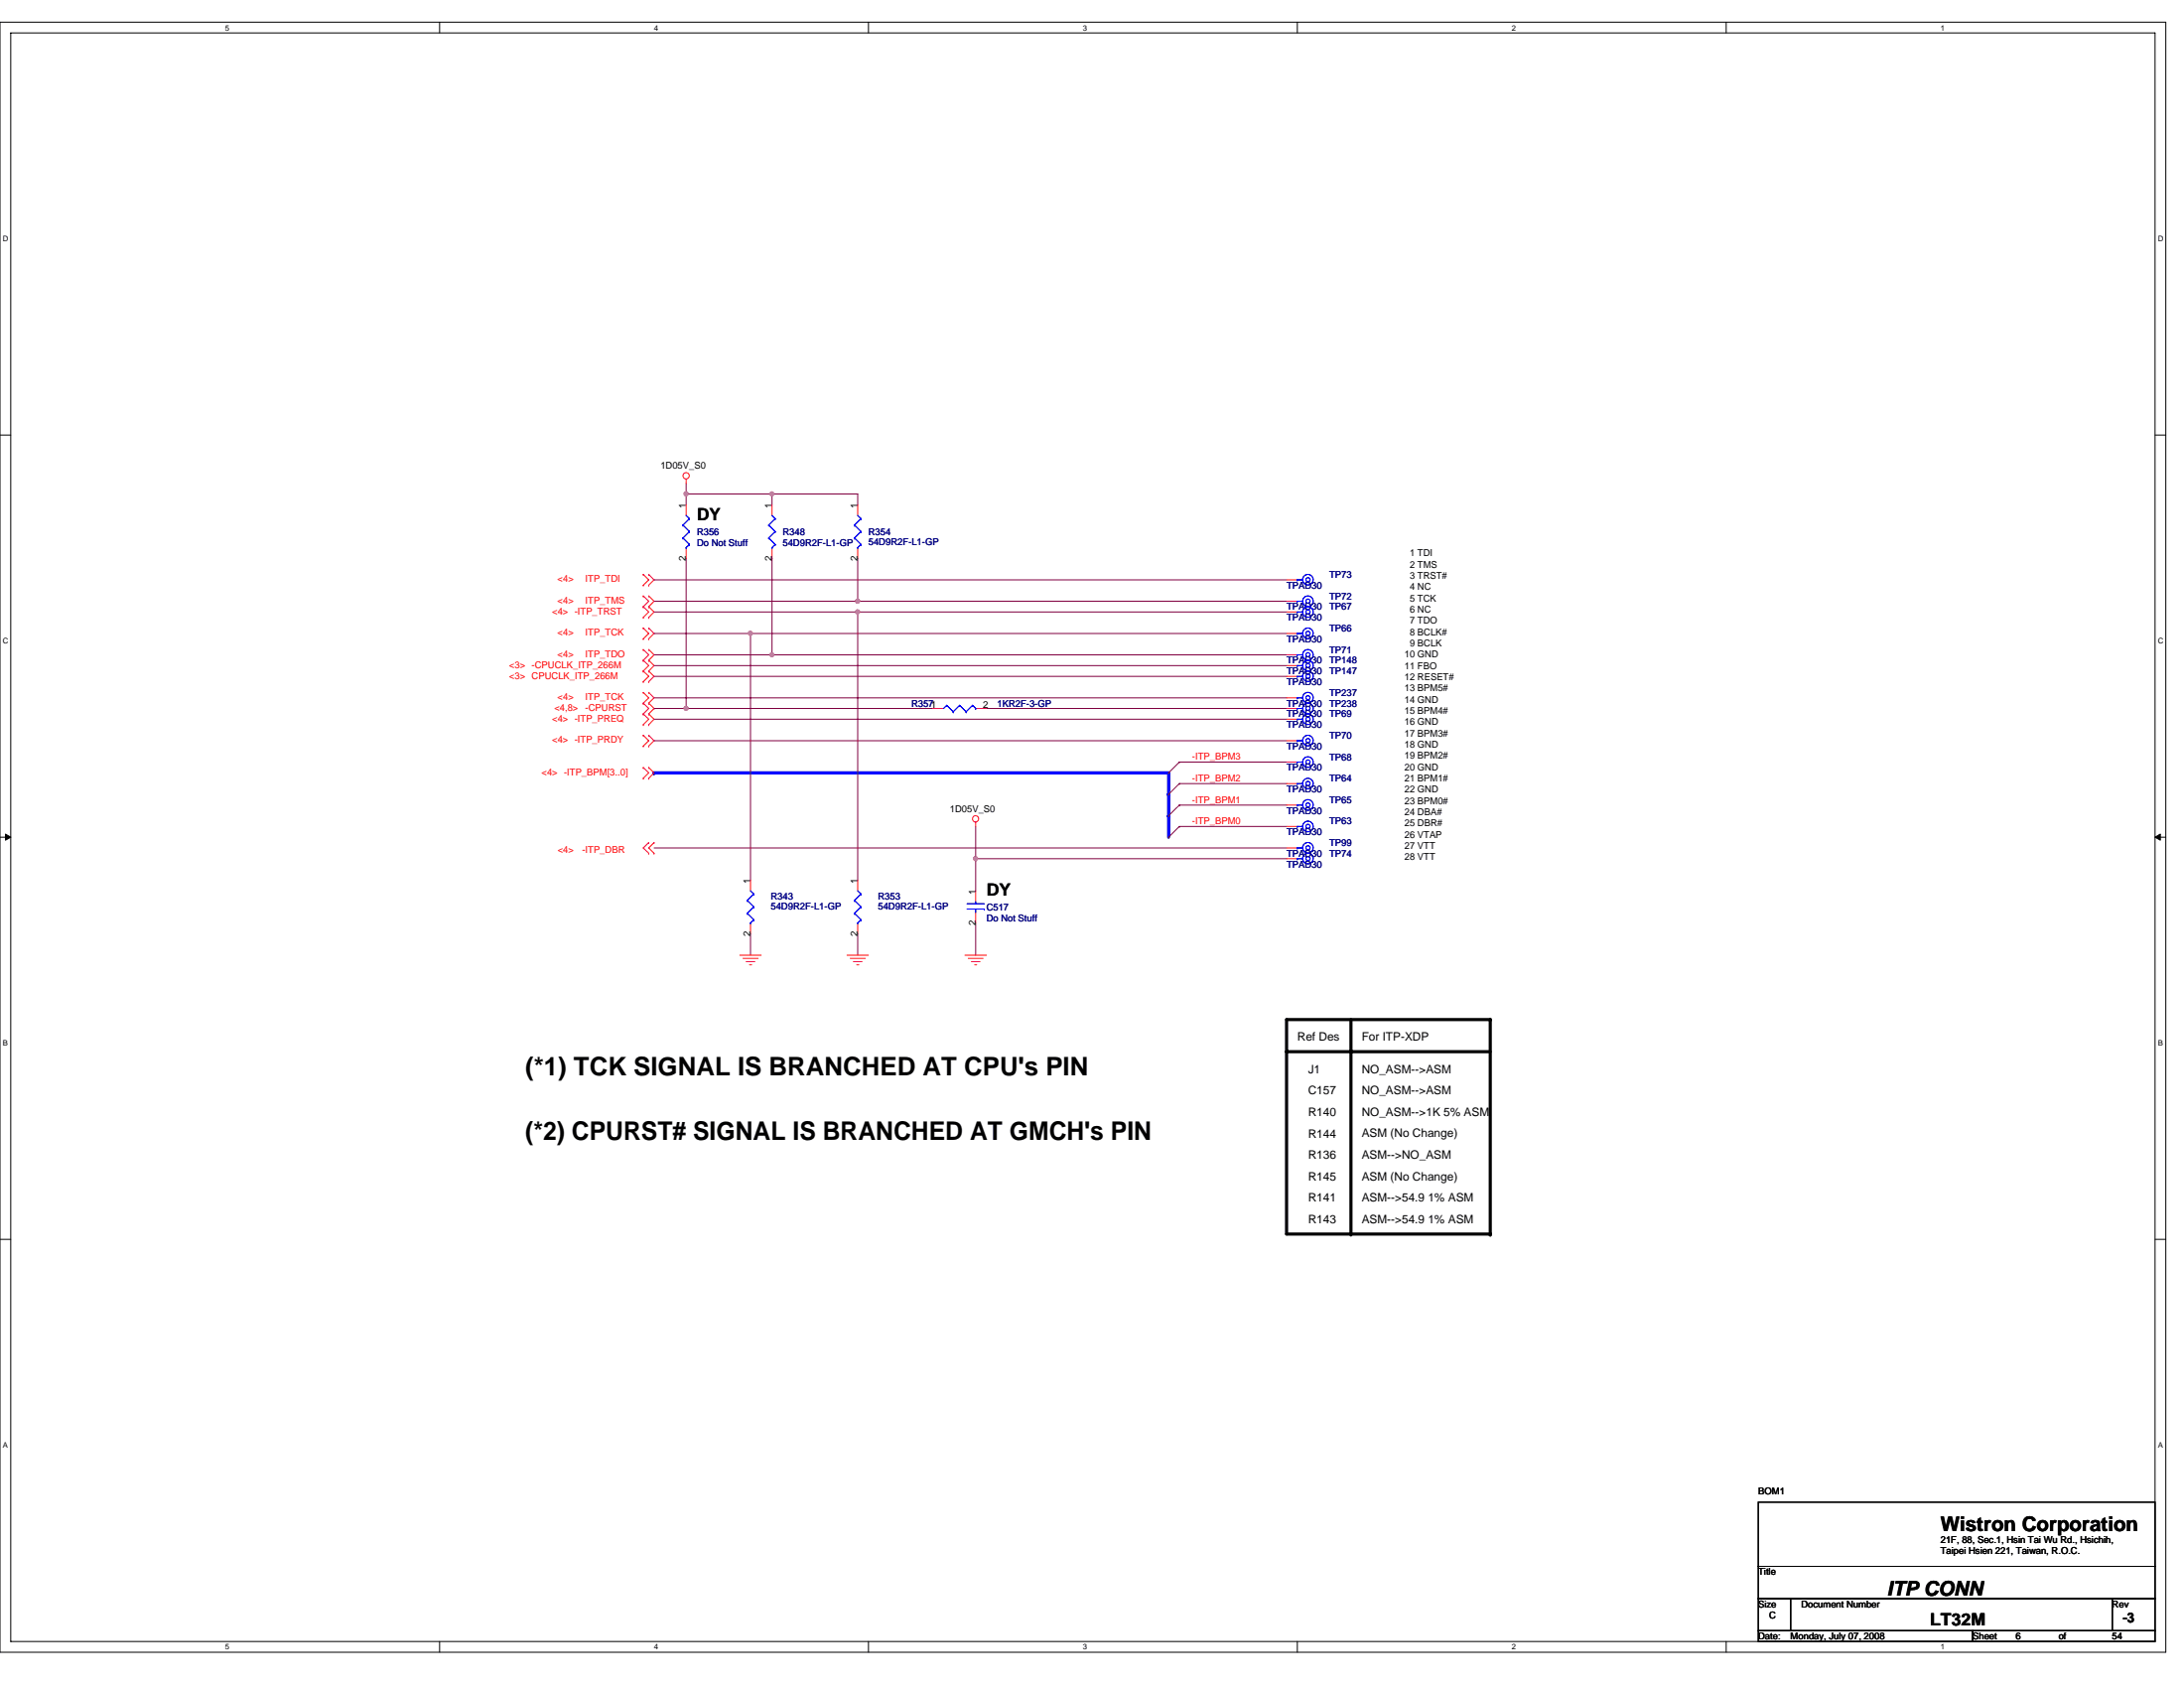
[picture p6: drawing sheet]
<svg xmlns="http://www.w3.org/2000/svg" width="279mm" height="216mm" viewBox="0 0 279 216" stroke-linecap="round" stroke-linejoin="round" font-family="sans-serif">
<path d="M0 2.8h277.1v208.5h-277.1zM1.4 4.2h274.3v205.8h-274.3z" fill="none" stroke="#000" stroke-width=".13"/>
<g fill="#fff">
<path d="M28.8 3h.6v1.1h-.6z"/>
<path d="M28.8 210.1h.6v1.1h-.6z"/>
</g>
<path d="M56.2 2.8v1.4M56.2 210v1.3" fill="none" stroke="#000" stroke-width=".13"/>
<g fill="#fff">
<path d="M83.7 3h.5v1.1h-.5z"/>
<path d="M83.7 210.1h.5v1.1h-.5z"/>
</g>
<path d="M111.1 2.8v1.4M111.1 210v1.3" fill="none" stroke="#000" stroke-width=".13"/>
<g fill="#fff">
<path d="M138.5 3h.6v1.1h-.6z"/>
<path d="M138.5 210.1h.6v1.1h-.6z"/>
</g>
<path d="M166 2.8v1.4M166 210v1.3" fill="none" stroke="#000" stroke-width=".13"/>
<g fill="#fff">
<path d="M193.4 3h.6v1.1h-.6z"/>
<path d="M193.4 210.1h.6v1.1h-.6z"/>
</g>
<path d="M220.8 2.8v1.4M220.8 210v1.3" fill="none" stroke="#000" stroke-width=".13"/>
<g fill="#fff">
<path d="M248.3 3h.5v1.1h-.5z"/>
<path d="M248.3 210.1h.5v1.1h-.5z"/>
<path d="M.4 29.9h.7v1.1h-.7z"/>
<path d="M276.1 29.9h.7v1.1h-.7z"/>
<path d="M.4 81.4h.7v1.1h-.7z"/>
<path d="M276.1 81.4h.7v1.1h-.7z"/>
</g>
<path d="M0 55.6h1.4M275.7 55.6h1.4" fill="none" stroke="#000" stroke-width=".13"/>
<g fill="#fff">
<path d="M.4 132.8h.6v1.1h-.6z"/>
<path d="M276.1 132.8h.6v1.1h-.6z"/>
</g>
<path d="M0 107.1h1.4M275.7 107.1h1.4" fill="none" stroke="#000" stroke-width=".13"/>
<path d="M.7 106.7l.7 .4-.7 .4zM275.7 107.1l.7-.4v.8z" fill="#000" stroke="#000" stroke-width=".13"/>
<g fill="#fff">
<path d="M.4 184.2h.6v1.1h-.6z"/>
<path d="M276.1 184.2h.6v1.1h-.6z"/>
</g>
<path d="M0 158.5h1.4M275.7 158.5h1.4M224.9 192.1h50.8v8.2h-50.8zM224.9 200.3h50.8v4.2h-50.8zM224.9 204.5h4.2v4.1h-4.2zM224.9 208.6h27.5v1.4h-27.5zM229.1 204.5h41.1v4.1h-41.1zM252.4 208.6h23.3v1.4h-23.3zM270.2 204.5h5.5v4.1h-5.5z" fill="none" stroke="#000" stroke-width=".13"/>
<g fill="none" stroke="#800040" stroke-width=".13">
<path d="M83.7 74.2h80.9M83.7 78.3h26M83.7 76.9h26M87.8 61.8v1.4M87.8 63.2h.1M87.8 63.2v1.4M87.8 71.4v19.2M87.8 63.2h11M98.8 63.2h10.9v1.4M98.8 63.2v1.4M98.8 71.4h.1M98.8 71.4v12.4"/>
<path d="M109.7 76.9h.1M109.7 71.4v5.5M109.7 78.3v34.3M109.7 78.3h.1M109.7 76.9h54.9M109.7 78.3h54.9M83.7 92h80.9M83.7 94.7h80.9M83.7 85.1h80.9M83.7 86.5h80.9M83.7 89.3h80.9M83.7 81h12.3"/>
<path d="M83.7 83.8h15.1M83.7 90.6h.1M83.7 90.6h35.6M87.8 90.6h.1M96 81v31.6M96 81h.1M96 81h68.6M98.8 83.8h.1M98.8 83.8h65.8M126.2 90.6h38.4M149.5 98.8h.1M150.9 97.5h.1"/>
<path d="M150.9 97.5h13.7M150.9 97.5l-1.4 1.3M83.7 108.5h80.9M96 119.4v2.8M109.7 119.4v2.8M124.8 118v4.2M124.8 109.8h.1M124.8 105.7v4.1M124.8 109.8v4.1M124.8 109.8h39.8M149.5 104.3h.1M149.5 107.1h.1"/>
<path d="M149.5 101.6h.1M150.9 105.7h.1M150.9 100.2h.1M150.9 103h.1M150.9 105.7h13.7M150.9 100.2h13.7M150.9 103h13.7M150.9 103l-1.4 1.3M150.9 105.7l-1.4 1.4M150.9 100.2l-1.4 1.4"/>
</g>
<g fill="#f0f" stroke="#f0f" stroke-width=".13">
<circle cx="124.8" cy="109.8" r=".27"/>
<circle cx="87.8" cy="90.6" r=".27"/>
<circle cx="98.7" cy="83.7" r=".27"/>
<circle cx="98.7" cy="63.2" r=".27"/>
<circle cx="87.8" cy="63.2" r=".27"/>
<circle cx="109.7" cy="76.9" r=".27"/>
<circle cx="109.7" cy="78.3" r=".27"/>
<circle cx="96" cy="81" r=".27"/>
</g>
<path d="M83.7 98.8h.1M83.7 98.8h65.8v2.8M149.5 104.3h.1M149.5 101.6h.1M149.5 101.6v5.5" fill="none" stroke="#00f" stroke-width=".4"/>
<g fill="none" stroke="#f00" stroke-width=".13">
<path d="M82.3 73.5h.1M82.3 74.8h.1M82.3 76.2h.1M82.3 77.6h.1M82.3 79h.1M82.3 73.5l.7 .7-.7 .6M82.3 76.2l.7 .7-.7 .7M82.3 77.6l.7 .7-.7 .7M83 74.8h.1M83 73.5h.1M83 77.6h.1M83 76.2h.1"/>
<path d="M83 79h.1M83 73.5l.7 .7-.7 .6M83 76.2l.7 .7-.7 .7M83 77.6l.7 .7-.7 .7M87.8 61.3v.5M87.8 64.6v1.3M87.8 70v1.4M98.8 64.6v1.3M98.8 70v1.4M109.7 64.6v1.3M109.7 70v1.4M164.6 76.9h1.4"/>
<path d="M164.6 74.2h1.4M164.6 78.3h1.4M82.3 80.3h.1M82.3 81.7h.1M82.3 83.1h.1M82.3 84.5h.1M82.3 88.6h.1M82.3 89.9h.1M82.3 91.3h.1M82.3 92.7h.1M82.3 94h.1M82.3 95.4h.1"/>
<path d="M82.3 98.2h.1M82.3 99.5h.1M82.3 85.8h.1M82.3 87.2h.1M82.3 80.3l.7 .7-.7 .7M82.3 83.1l.7 .7-.7 .7M82.3 88.6l.7 .7-.7 .6M82.3 89.9l.7 .7-.7 .7M82.3 91.3l.7 .7-.7 .7M82.3 94l.7 .7-.7 .7M82.3 98.2l.7 .6-.7 .7M82.3 85.8l.7 .7-.7 .7"/>
<path d="M82.3 84.5l.7 .6-.7 .7M83 81.7h.1M83 80.3h.1M83 84.5h.1M83 83.1h.1M83 89.9h.1M83 88.6h.1M83 91.3h.1M83 92.7h.1M83 95.4h.1M83 94h.1M83 99.5h.1"/>
<path d="M83 98.2h.1M83 87.2h.1M83 85.8h.1M83 80.3l.7 .7-.7 .7M83 83.1l.7 .7-.7 .7M83 88.6l.7 .7-.7 .6M83 89.9l.7 .7-.7 .7M83 91.3l.7 .7-.7 .7M83 94l.7 .7-.7 .7M83 98.2l.7 .6-.7 .7M83 85.8l.7 .7-.7 .7M83 84.5l.7 .6-.7 .7"/>
<path d="M119.3 90.6h1.4M124.8 90.6h1.4M164.6 83.8h1.4M164.6 92h1.4M164.6 86.5h1.4M164.6 97.5h1.4M164.6 81h1.4M164.6 90.6h1.4M164.6 85.1h1.4M164.6 94.7h1.4M164.6 89.3h1.4M83 107.8h.1"/>
<path d="M83 109.1h.1M83 107.8l-.7 .7 .7 .6M83.7 107.8h.1M83.7 109.1h.1M83.7 107.8l-.7 .7 .7 .6M96 112.6v1.3M96 118v1.4M109.7 112.6v1.3M109.7 118v1.4M124.8 105.2v.5M124.8 113.9v1.4M124.8 116.7v1.3"/>
<path d="M164.6 100.2h1.4M164.6 105.7h1.4M164.6 109.8h1.4M164.6 103h1.4M164.6 108.5h1.4M94.6 122.2h2.8M95.1 122.6h1.9M95.5 123h1.1M95.9 123.4h.3M108.4 122.2h2.7M108.8 122.6h1.9M109.2 123h1.1"/>
<path d="M109.6 123.4h.3M123.4 122.2h2.8M123.9 122.6h1.9M124.3 123h1.1M124.7 123.4h.2"/>
<circle cx="87.8" cy="60.9" r=".4"/>
<circle cx="124.8" cy="104.7" r=".4"/>
</g>
<path d="M164.6 134.5h26M172.8 130.4v27.4M190.6 130.4h.1M190.6 130.4h-26v27.4h26M190.6 130.4v27.4M172.8 157.8h.1M190.6 157.8h.1" fill="none" stroke="#000" stroke-width=".4"/>
<g fill="none" stroke="#00f" stroke-width=".13">
<path d="M87.4 67.2h.1M87.4 68.8h.1M87.4 67.2l.8 .8M87.4 68.8l.8 .8M87.8 70h.1M87.8 65.9l.4 .4M88.2 66.3h.1M88.2 68h.1M88.2 69.6h.1M88.2 66.3l-.8 .9M88.2 68l-.8 .8M88.2 69.6l-.4 .4"/>
<path d="M98.3 67.2h.1M98.3 68.8h.1M98.3 67.2l.9 .8M98.3 68.8l.9 .8M98.8 70h.1M98.8 65.9l.4 .4M99.2 66.3h.1M99.2 68h.1M99.2 69.6h.1M99.2 66.3l-.9 .9M99.2 68l-.9 .8M99.2 69.6l-.4 .4"/>
<path d="M109.3 67.2h.1M109.3 68.8h.1M109.3 67.2l.9 .8M109.3 68.8l.9 .8M109.7 70h.1M109.7 65.9l.5 .4M110.2 66.3h.1M110.2 68h.1M110.2 69.6h.1M110.2 66.3l-.9 .9M110.2 68l-.9 .8M110.2 69.6l-.5 .4"/>
<path d="M166 76.9h.1M166 74.2h.1M166 78.3h.1M166 76.9h.6M166 74.2h.6M166 78.3h.6M121.1 90.2h.1M121.1 90.2l-.4 .4M121.1 90.2l.8 .8M121.9 91h.1M122.8 90.2h.1M122.8 90.2l-.9 .8"/>
<path d="M122.8 90.2l.8 .8M123.6 91h.1M124.4 90.2h.1M124.4 90.2l-.8 .8M124.4 90.2l.4 .4M124.8 90.6h.1M166 83.8h.1M166 92h.1M166 86.5h.1M166 97.5h.1M166 81h.1M166 90.6h.1"/>
<path d="M166 85.1h.1M166 94.7h.1M166 89.3h.1M166 83.8h.6M166 92h.6M166 86.5h.6M166 97.5h.6M166 81h.6M166 90.6h.6M166 85.1h.6M166 94.7h.6M166 89.3h.6"/>
<path d="M95.6 115.2h.1M95.6 116.8h.1M95.6 115.2l.8 .8M95.6 116.8l.8 .8M96 118h.1M96 113.9l.4 .4M96.4 114.3h.1M96.4 116h.1M96.4 117.6h.1M96.4 114.3l-.8 .9M96.4 116l-.8 .8M96.4 117.6l-.4 .4"/>
<path d="M109.3 115.2h.1M109.3 116.8h.1M109.3 115.2l.9 .8M109.3 116.8l.9 .8M109.7 118h.1M109.7 113.9l.5 .4M110.2 114.3h.1M110.2 116h.1M110.2 117.6h.1M110.2 114.3l-.9 .9M110.2 116l-.9 .8M110.2 117.6l-.5 .4"/>
<path d="M123.7 115.6h2.2M123.7 116.3h2.2M124.8 115.3v.3M124.8 116.3v.4M125.9 116.3h.1M166 100.2h.1M166 105.7h.1M166 109.8h.1M166 103h.1M166 108.5h.1M166 100.2h.6M166 105.7h.6"/>
<path d="M166 109.8h.6M166 103h.6M166 108.5h.6"/>
<circle cx="167.3" cy="74.1" r=".68"/>
<circle cx="167.3" cy="76.9" r=".68"/>
<circle cx="167.3" cy="78.3" r=".68"/>
<circle cx="167.3" cy="78.3" r=".27"/>
<circle cx="167.3" cy="74.2" r=".27"/>
<circle cx="167.3" cy="76.9" r=".27"/>
<circle cx="167.3" cy="94.7" r=".68"/>
<circle cx="167.3" cy="85.1" r=".68"/>
<circle cx="167.3" cy="89.2" r=".68"/>
<circle cx="167.3" cy="92" r=".68"/>
<circle cx="167.3" cy="81" r=".68"/>
<circle cx="167.3" cy="83.8" r=".68"/>
<circle cx="167.3" cy="97.5" r=".68"/>
<circle cx="167.3" cy="90.6" r=".68"/>
<circle cx="167.3" cy="86.5" r=".67"/>
<circle cx="167.3" cy="94.7" r=".27"/>
<circle cx="167.3" cy="89.2" r=".27"/>
<circle cx="167.3" cy="92" r=".27"/>
<circle cx="167.3" cy="81" r=".27"/>
<circle cx="167.3" cy="86.5" r=".27"/>
<circle cx="167.3" cy="85.1" r=".27"/>
<circle cx="167.3" cy="83.7" r=".27"/>
<circle cx="167.3" cy="90.6" r=".27"/>
<circle cx="167.3" cy="97.5" r=".27"/>
<circle cx="167.3" cy="109.8" r=".68"/>
<circle cx="167.3" cy="105.7" r=".68"/>
<circle cx="167.3" cy="108.4" r=".68"/>
<circle cx="167.3" cy="103" r=".68"/>
<circle cx="167.3" cy="100.2" r=".67"/>
<circle cx="167.3" cy="109.8" r=".27"/>
<circle cx="167.3" cy="100.2" r=".27"/>
<circle cx="167.3" cy="108.4" r=".27"/>
<circle cx="167.3" cy="103" r=".27"/>
<circle cx="167.3" cy="105.7" r=".27"/>
</g>
<g font-size="3.3">
<text x="67.2" y="137.6">(*1) TCK SIGNAL IS BRANCHED AT CPU's PIN</text>
<text x="67.2" y="145.8">(*2) CPURST# SIGNAL IS BRANCHED AT GMCH's PIN</text>
</g>
<g font-size="2.6">
<text x="248.3" y="195.9">Wistron Corporation</text>
<text x="241.4" y="204.1">ITP CONN</text>
</g>
<g font-size="2.2">
<text x="89.2" y="66.6">DY</text>
<text x="126.2" y="114.6">DY</text>
<text x="246.9" y="207.9">LT32M</text>
</g>
<text font-size="1.8" x="271.6" y="207.5">-3</text>
<g font-size="1.5">
<text x="166" y="133.1">Ref Des</text>
<text x="167.3" y="137.2">J1</text>
<text x="174.2" y="133.1">For ITP-XDP</text>
<text x="174.2" y="137.2">NO_ASM--&gt;ASM</text>
<text x="167.3" y="140">C157</text>
<text x="167.3" y="142.7">R140</text>
<text x="174.2" y="140">NO_ASM--&gt;ASM</text>
<text x="174.2" y="142.7">NO_ASM--&gt;1K 5% ASM</text>
<text x="167.3" y="145.5">R144</text>
<text x="167.3" y="148.2">R136</text>
<text x="174.2" y="148.2">ASM--&gt;NO_ASM</text>
<text x="174.2" y="145.5">ASM (No Change)</text>
<text x="167.3" y="151">R145</text>
<text x="167.3" y="153.7">R141</text>
<text x="174.2" y="153.7">ASM--&gt;54.9 1% ASM</text>
<text x="174.2" y="151">ASM (No Change)</text>
<text x="167.3" y="156.4">R143</text>
<text x="174.2" y="156.4">ASM--&gt;54.9 1% ASM</text>
</g>
<g font-size="1.2">
<text x="84.5" y="59.9">1D05V_S0</text>
<text x="87.8" y="65" transform="rotate(-90 87.8 65)">1</text>
<text x="98.7" y="65" transform="rotate(-90 98.7 65)">1</text>
<text x="109.7" y="65" transform="rotate(-90 109.7 65)">1</text>
<text x="87.8" y="71.7" transform="rotate(-90 87.8 71.7)">2</text>
<text x="98.7" y="71.7" transform="rotate(-90 98.7 71.7)">2</text>
<text x="109.7" y="71.7" transform="rotate(-90 109.7 71.7)">2</text>
<text x="180.4" y="71.2">1 TDI</text>
<text x="180.4" y="72.6">2 TMS</text>
<text x="180.4" y="74">3 TRST#</text>
<text x="180.4" y="75.5">4 NC</text>
<text x="180.4" y="76.9">5 TCK</text>
<text x="180.4" y="78.4">6 NC</text>
<text x="180.4" y="79.8">7 TDO</text>
<text x="180.4" y="81.2">8 BCLK#</text>
<text x="180.4" y="82.7">9 BCLK</text>
<text x="179.7" y="84.1">10 GND</text>
<text x="179.7" y="85.6">11 FBO</text>
<text x="179.7" y="87">12 RESET#</text>
<text x="179.7" y="88.4">13 BPM5#</text>
<text x="179.7" y="89.9">14 GND</text>
<text x="125.8" y="90.6">2</text>
<text x="179.7" y="91.3">15 BPM4#</text>
<text x="179.7" y="92.8">16 GND</text>
<text x="179.7" y="94.2">17 BPM3#</text>
<text x="179.7" y="95.6">18 GND</text>
<text x="179.7" y="97.1">19 BPM2#</text>
<text x="179.7" y="98.5">20 GND</text>
<text x="179.7" y="99.9">21 BPM1#</text>
<text x="179.7" y="101.4">22 GND</text>
<text x="121.5" y="103.8">1D05V_S0</text>
<text x="179.7" y="102.8">23 BPM0#</text>
<text x="179.7" y="104.3">24 DBA#</text>
<text x="179.7" y="105.7">25 DBR#</text>
<text x="179.7" y="107.1">26 VTAP</text>
<text x="96" y="113" transform="rotate(-90 96 113)">1</text>
<text x="109.7" y="113" transform="rotate(-90 109.7 113)">1</text>
<text x="179.7" y="108.6">27 VTT</text>
<text x="179.7" y="110">28 VTT</text>
<text x="96" y="119.7" transform="rotate(-90 96 119.7)">2</text>
<text x="109.7" y="119.7" transform="rotate(-90 109.7 119.7)">2</text>
<text x="124.8" y="118.3" transform="rotate(-90 124.8 118.3)">2</text>
<text x="124.8" y="114.4" transform="rotate(-90 124.8 114.4)">1</text>
<text x="224.9" y="191.2">BOM1</text>
<text x="248.3" y="197.4">21F, 88, Sec.1, Hsin Tai Wu Rd., Hsichih,</text>
<text x="224.9" y="201.5">Title</text>
<text x="248.3" y="198.8">Taipei Hsien 221, Taiwan, R.O.C.</text>
<text x="224.9" y="205.6">Size</text>
<text x="224.9" y="209.7">Date:</text>
<text x="226.3" y="207">C</text>
<text x="229.1" y="209.7">Monday, July 07, 2008</text>
<text x="230.4" y="205.6">Document Number</text>
<text x="252.4" y="209.7">Sheet</text>
<text x="257.9" y="209.7">6</text>
<text x="263.4" y="209.7">of</text>
<text x="270.2" y="205.6">Rev</text>
<text x="270.2" y="209.7">54</text>
</g>
<g font-size="1.2" fill="#000080">
<text x="89.2" y="68.4">R356</text>
<text x="89.2" y="69.8">Do Not Stuff</text>
<text x="100.1" y="68.4">R348</text>
<text x="100.1" y="69.8">54D9R2F-L1-GP</text>
<text x="111.1" y="68.4">R354</text>
<text x="111.1" y="69.7">54D9R2F-L1-GP</text>
<text x="164.6" y="75.3">TPAD30</text>
<text x="170.1" y="76.7">TP72</text>
<text x="170.1" y="73.9">TP73</text>
<text x="164.6" y="78">TPAD30</text>
<text x="164.6" y="82.1">TPAD30</text>
<text x="164.6" y="79.4">TPAD30</text>
<text x="170.1" y="83.5">TP71</text>
<text x="170.1" y="80.8">TP66</text>
<text x="170.1" y="78">TP67</text>
<text x="164.6" y="84.9">TPAD30</text>
<text x="164.6" y="87.6">TPAD30</text>
<text x="164.6" y="86.3">TPAD30</text>
<text x="170.1" y="86.3">TP147</text>
<text x="170.1" y="84.9">TP148</text>
<text x="170.1" y="89">TP237</text>
<text x="116.6" y="90.4">R3571</text>
<text x="127.6" y="90.4">1KR2F-3-GP</text>
<text x="164.6" y="93.1">TPAD30</text>
<text x="164.6" y="91.7">TPAD30</text>
<text x="164.6" y="95.9">TPAD30</text>
<text x="164.6" y="90.4">TPAD30</text>
<text x="170.1" y="91.7">TP69</text>
<text x="170.1" y="90.4">TP238</text>
<text x="170.1" y="94.5">TP70</text>
<text x="164.6" y="101.3">TPAD30</text>
<text x="164.6" y="98.6">TPAD30</text>
<text x="170.1" y="100">TP64</text>
<text x="170.1" y="97.2">TP68</text>
<text x="164.6" y="106.8">TPAD30</text>
<text x="164.6" y="104.1">TPAD30</text>
<text x="170.1" y="105.5">TP63</text>
<text x="170.1" y="102.7">TP65</text>
<text x="164.6" y="111">TPAD30</text>
<text x="164.6" y="109.6">TPAD30</text>
<text x="170.1" y="109.6">TP74</text>
<text x="170.1" y="108.2">TP99</text>
<text x="98.6" y="115.1">R343</text>
<text x="98.6" y="116.3">54D9R2F-L1-GP</text>
<text x="112.3" y="115.1">R353</text>
<text x="112.3" y="116.3">54D9R2F-L1-GP</text>
<text x="126.2" y="116.4">C517</text>
<text x="126.2" y="117.8">Do Not Stuff</text>
</g>
<g font-size="1.2" fill="#f00">
<text x="71.3" y="74.5">&lt;4&gt;</text>
<text x="71.3" y="77.2">&lt;4&gt;</text>
<text x="74.9" y="74.5">ITP_TDI</text>
<text x="74.9" y="77.2">ITP_TMS</text>
<text x="70.6" y="78.6">&lt;4&gt; -ITP_TRST</text>
<text x="71.3" y="81.3">&lt;4&gt;</text>
<text x="74.9" y="81.3">ITP_TCK</text>
<text x="65.2" y="86.8">&lt;3&gt; CPUCLK_ITP_266M</text>
<text x="65.2" y="85.4">&lt;3&gt; -CPUCLK_ITP_266M</text>
<text x="71.3" y="84.1">&lt;4&gt;</text>
<text x="71.3" y="89.6">&lt;4&gt;</text>
<text x="74.9" y="84.1">ITP_TDO</text>
<text x="74.9" y="89.6">ITP_TCK</text>
<text x="70.6" y="92.3">&lt;4&gt; -ITP_PREQ</text>
<text x="70.6" y="95">&lt;4&gt; -ITP_PRDY</text>
<text x="70.9" y="90.9">&lt;4,8&gt;</text>
<text x="74.9" y="90.9">-CPURST</text>
<text x="69.3" y="99.1">&lt;4&gt; -ITP_BPM[3..0]</text>
<text x="152.5" y="99.9">-ITP_BPM2</text>
<text x="152.5" y="97.2">-ITP_BPM3</text>
<text x="152.5" y="105.4">-ITP_BPM0</text>
<text x="152.5" y="102.7">-ITP_BPM1</text>
<text x="71.3" y="109">&lt;4&gt;</text>
<text x="74.5" y="109">-ITP_DBR</text>
</g>
<g font-size="1">
<text x="28.8" y="3.9">5</text>
<text x="83.7" y="3.9">4</text>
<text x="138.5" y="3.9">3</text>
<text x="193.4" y="3.9">2</text>
<text x="248.3" y="3.9">1</text>
<text x=".4" y="30.8">D</text>
<text x="276.1" y="30.8">D</text>
<text x=".4" y="82.3">C</text>
<text x="276.1" y="82.3">C</text>
<text x=".4" y="133.7">B</text>
<text x="276.1" y="133.7">B</text>
<text x=".4" y="185.1">A</text>
<text x="276.1" y="185.1">A</text>
<text x="28.8" y="211">5</text>
<text x="83.7" y="211">4</text>
<text x="138.5" y="211">3</text>
<text x="193.4" y="211">2</text>
<text x="248.3" y="211">1</text>
</g>
</svg>
